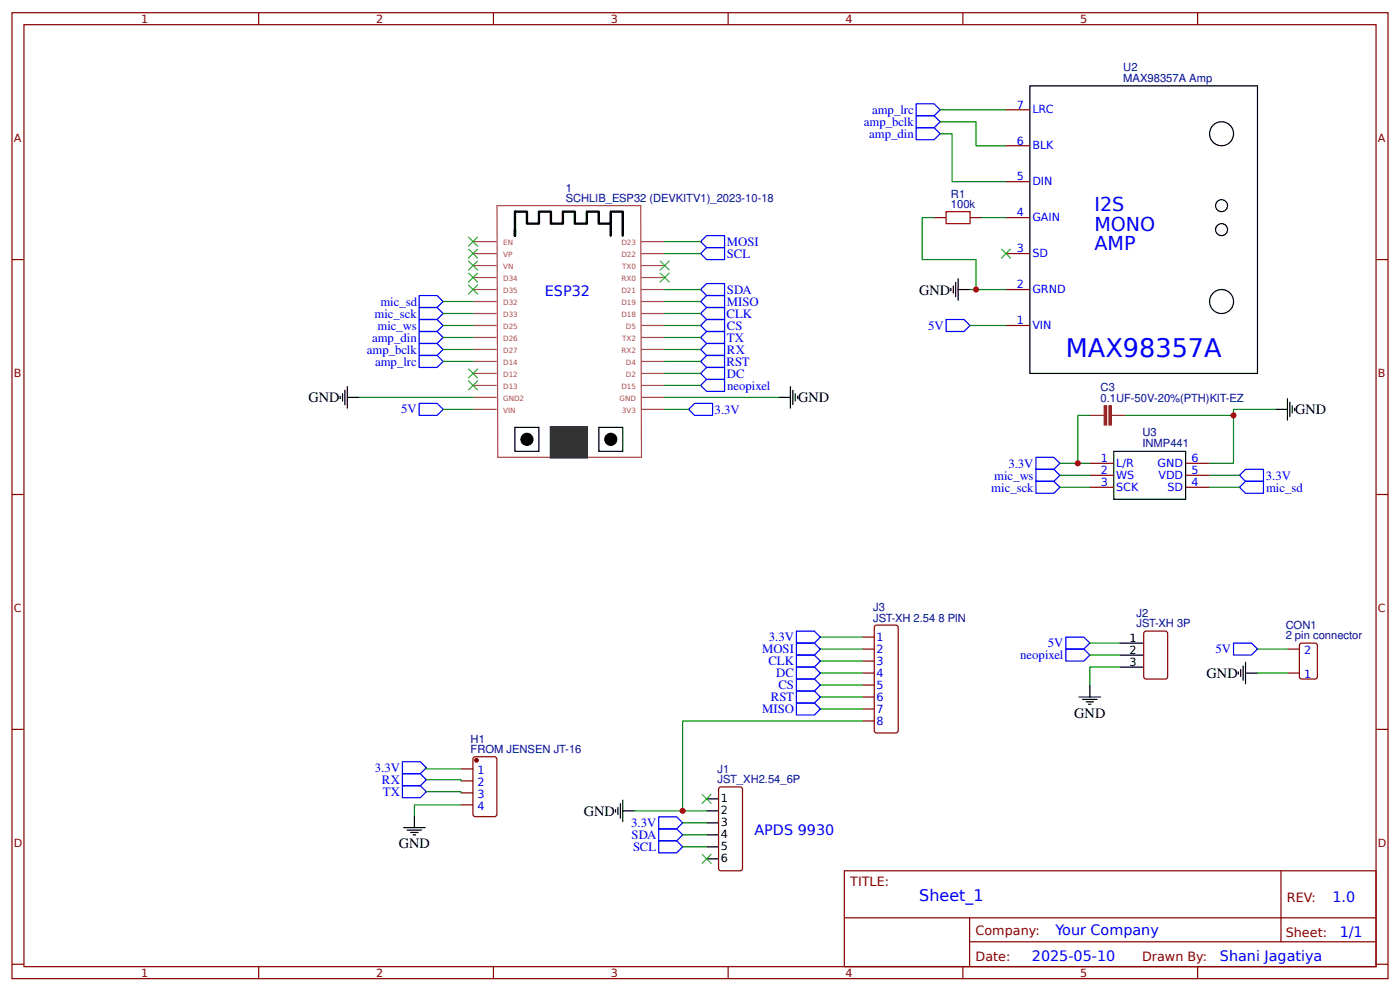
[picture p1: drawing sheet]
<svg xmlns="http://www.w3.org/2000/svg" width="309mm" height="219mm" viewBox="0 0 309 219" stroke-linecap="round" stroke-linejoin="round" font-family="sans-serif">
<g fill="none" stroke="#800" stroke-width=".26">
<path d="M2.6 2.8h304.1v213.3h-304.1zM5.3 5.5h298.7v207.9h-298.7zM57.1 2.8v2.7M109 2.8v2.7M160.9 2.8v2.7M212.7 2.8v2.7M264.6 2.8v2.7M222.2 32.2h5.3M222.2 24.2h5.3M2.6 57.3h2.7M206.4 48h2.6M214.3 48h2.7"/>
<path d="M222.2 56h5.3M222.2 48h5.3M222.2 40.1h5.3M304 57.3h2.7M222.2 71.9h5.3M222.2 63.9h5.3M2.6 109.2h2.7M240.8 107.6h5.3M240.8 104.9h5.3M240.8 102.3h5.3M261.9 107.6h5.3M261.9 104.9h5.3"/>
<path d="M261.9 102.3h5.3M304 109.2h2.7M193.2 138.3l.5-.3h4.2l.5 .3v.2v22.8v.3l-.5 .2h-4.2l-.5-.2-.1-.3zM252.7 139.6l.5-.3h4.2l.5 .3 .1 9.8-.3 .4-4.5 .1-.5-.2zM190.5 148.6h2.6M190.5 143.3h2.6M190.5 140.7h2.6M190.5 145.9h2.6M190.5 151.2h2.6M190.5 153.9h2.6M190.5 156.5h2.6M190.5 159.2h2.6"/>
<path d="M284.4 148.6h2.7M284.4 143.3h2.7M287.1 142.2l.5-.2h2.9l.5 .2v7.2l-.2 .4-3.2 .1-.5-.2zM2.6 161h2.7M101.9 169.8h2.6M101.9 172.4h2.6M101.9 175h2.6M101.9 177.7h2.6M104.7 167.1h4.5l.5 .2 .1 12.5-.3 .4-4.5 .1-.4-.3-.1-12.4zM159 173.8l4.5-.1 .5 .3v.3v17.4v.3l-.5 .2h-4.2l-.5-.2-.1-.3v-17.4zM304 161h2.7M186.5 192.2h117.5v21.2h-117.5z"/>
<path d="M283 192.3v15.6M2.6 212.9h2.7M57.1 213.4v2.7M109 213.4v2.7M160.9 213.4v2.7M186.6 202.6h117.3M212.7 213.4v2.7M214.2 207.9h89.7M214.2 202.6v10.6M264.6 213.4v2.7M304 212.9h2.7"/>
</g>
<circle cx="105.3" cy="167.9" r=".4" fill="#800" stroke="#800" stroke-width=".26"/>
<g fill="none" stroke="#000" stroke-width=".26">
<path d="M227.5 18.9h50.3v63.5h-50.3zM210.1 63.7v.5M210.6 63.1v1.6M211.1 62.3v3.2M211.7 63.9h2.6M211.7 61.5v4.8M75.1 87.5v.5M75.7 86.9v1.6M76.2 86.1v3.2M76.7 87.7h2.7M76.7 85.4v4.7M113.8 94.4h5.3v5.2h-5.3z"/>
<path d="M132.3 94.4h5.3v5.2h-5.3zM172 87.7h2.6M174.6 85.4v4.7M175.2 86.1v3.2M175.7 86.9v1.6M176.2 87.5v.5M246.1 99.6h15.8v10.6h-15.8zM281.8 90.4h2.6M284.4 88v4.8M285 88.8v3.2M285.5 89.6v1.6M286 90.1v.5"/>
<path d="M238.4 153.9h4.8M239.2 154.4h3.2M240 154.9h1.6M240.5 155.5h.5M240.8 151.2v2.7M247.4 147.3h5.3M247.4 144.6h5.3M247.4 142h5.3M273.6 148.3v.6M274.1 147.8v1.6M274.6 147v3.2M275.2 148.6h2.6"/>
<path d="M275.2 146.2v4.8M136 178.8v.5M136.5 178.2v1.6M137.1 177.4v3.2M137.6 179h2.6M137.6 176.6v4.8M156.1 176.4h2.6M156.1 179h2.6M89.2 182.7h4.7M90 183.3h3.1M90.8 183.8h1.5M91.3 184.3h.5"/>
<path d="M91.5 180.1v2.6M156.1 181.7h2.6M156.1 184.3h2.6M156.1 187h2.6M156.1 189.6h2.6"/>
<circle cx="269.9" cy="29.5" r="2.65"/>
<circle cx="269.9" cy="45.4" r="1.32"/>
<circle cx="269.9" cy="50.7" r="1.32"/>
<circle cx="269.9" cy="66.6" r="2.65"/>
</g>
<g fill="none" stroke="#00f" stroke-width=".26">
<path d="M202.4 28.2h4l1.3 1.3-1.3 1.4h-4zM202.4 25.6h4l1.3 1.3-1.3 1.3h-4zM202.4 22.9h4l1.3 1.3-1.3 1.4h-4zM154.8 56l1.3-1.3h4v2.6h-4zM156.1 52h4v2.7h-4l-1.3-1.4zM92.6 67.9h4l1.3 1.3-1.3 1.3h-4zM92.6 70.5h4l1.3 1.4-1.3 1.3h-4zM92.6 65.2h4l1.3 1.4-1.3 1.3h-4zM92.6 73.2h4l1.3 1.3-1.3 1.3h-4zM92.6 75.8h4l1.3 1.4-1.3 1.3h-4zM92.6 78.5h4l1.3 1.3-1.3 1.3h-4zM154.8 63.9l1.3-1.3h4v2.6h-4z"/>
<path d="M154.8 71.9l1.3-1.4h4v2.7h-4zM154.8 79.8l1.3-1.3h4v2.6h-4zM154.8 74.5l1.3-1.3h4v2.6h-4zM156.1 67.9h4v2.6h-4l-1.3-1.3zM156.1 65.2h4v2.7h-4l-1.3-1.3zM156.1 75.8h4v2.7h-4l-1.3-1.3zM209 70.5h4l1.3 1.4-1.3 1.3h-4zM92.6 89.1h4l1.3 1.3-1.3 1.3h-4zM152.1 90.4l1.4-1.3h3.9v2.6h-3.9zM154.8 82.4l1.3-1.3h4v2.7h-4zM156.1 83.8h4v2.6h-4l-1.3-1.3zM228.9 106.3h3.9l1.4 1.3-1.4 1.3h-3.9z"/>
<path d="M228.9 103.6h3.9l1.4 1.3-1.4 1.4h-3.9zM228.9 101h3.9l1.4 1.3-1.4 1.3h-3.9zM275.2 106.3h3.9v2.6h-3.9l-1.4-1.3zM275.2 103.6h3.9v2.7h-3.9l-1.4-1.4zM175.9 139.3h4l1.3 1.4-1.3 1.3h-4zM175.9 142h4l1.3 1.3-1.3 1.3h-4zM175.9 144.6h4l1.3 1.3-1.3 1.4h-4zM175.9 147.3h4l1.3 1.3-1.3 1.3h-4zM175.9 149.9h4l1.3 1.3-1.3 1.4h-4zM175.9 152.6h4l1.3 1.3-1.3 1.3h-4zM175.9 155.2h4l1.3 1.3-1.3 1.4h-4zM235.5 140.7h3.9l1.4 1.3-1.4 1.3h-3.9z"/>
<path d="M235.5 143.3h3.9l1.4 1.3-1.4 1.3h-3.9zM272.5 142h4l1.3 1.3-1.3 1.3h-4zM88.9 168.2h4l1.3 1.3-1.3 1.3h-4zM88.9 170.8h4l1.3 1.3-1.3 1.4h-4zM88.9 173.5h4l1.3 1.3-1.3 1.3h-4zM145.5 180.3h4l1.3 1.4-1.3 1.3h-4zM145.5 183h4l1.3 1.3-1.3 1.3h-4zM145.5 185.6h4l1.3 1.4-1.3 1.3h-4z"/>
</g>
<g fill="none" stroke="#080" stroke-width=".26">
<path d="M207.7 26.9h7.9v5.3h6.6M207.7 29.5h2.6v10.6h11.9M207.7 24.2h14.5M146.8 56h8M146.8 53.3h8M206.4 48h-2.7v9.3h11.9v6.6M217 48h5.2M97.9 71.9h6.6M97.9 66.6h6.6M97.9 69.2h6.6M97.9 74.5h6.6M97.9 77.2h6.6"/>
<path d="M97.9 79.8h6.6M146.8 63.9h8M146.8 71.9h8M146.8 66.6h8M146.8 69.2h8M146.8 74.5h8M146.8 77.2h8M146.8 79.8h8M214.3 63.9h7.9M214.3 71.9h7.9M79.4 87.7h25.1M97.9 90.4h6.6"/>
<path d="M146.8 90.4h5.3M146.8 87.7h25.2M146.8 82.4h8M146.8 85.1h8M240.8 91.7h-2.7v10.6M248.7 91.7h23.8M281.8 90.4h-9.3v11.9h-5.3M234.2 107.6h6.6M234.2 104.9h6.6M234.2 102.3h6.6M267.2 107.6h6.6M267.2 104.9h6.6"/>
<path d="M181.2 143.3h9.3M181.2 148.6h9.3M181.2 140.7h9.3M181.2 145.9h9.3M181.2 151.2h9.3M181.2 153.9h9.3M181.2 156.5h9.3M190.5 159.2h-39.7v19.8M240.8 142h6.6M240.8 144.6h6.6M247.4 147.3h-6.6v3.9M277.8 143.3h6.6"/>
<path d="M277.8 148.6h6.6M94.2 169.5v.3h7.7M94.2 172.1h7.7v.3M94.2 174.8h7.7v.2M101.9 177.7h-10.4v2.4M140.2 179h15.9M150.8 181.7h5.3M150.8 184.3h5.3M150.8 187h5.3"/>
</g>
<g fill="#000" stroke="#3c3" stroke-width=".26">
<path d="M103.5 52.3l2.1 2.1zM105.6 52.3l-2.1 2.1z"/>
<path d="M103.5 54.9l2.1 2.1zM105.6 54.9l-2.1 2.1z"/>
<path d="M103.5 57.6l2.1 2.1zM105.6 57.6l-2.1 2.1z"/>
<path d="M145.8 57.6l2.1 2.1zM147.9 57.6l-2.1 2.1z"/>
<path d="M221.2 54.9l2.1 2.1zM221.2 57l2.1-2.1z"/>
<path d="M103.5 60.2l2.1 2.1zM105.6 60.2l-2.1 2.1z"/>
<path d="M103.5 62.9l2.1 2.1zM105.6 62.9l-2.1 2.1z"/>
<path d="M145.8 60.2l2.1 2.1zM147.9 60.2l-2.1 2.1z"/>
<path d="M103.5 84l2.1 2.1zM105.6 84l-2.1 2.1z"/>
<path d="M103.5 81.4l2.1 2.1zM105.6 81.4l-2.1 2.1z"/>
<path d="M155 175.3l2.2 2.1zM157.2 175.3l-2.2 2.1z"/>
<path d="M155 188.5l2.2 2.2zM157.2 188.5l-2.2 2.2z"/>
</g>
<path d="M240.8 91.7h3.1M245.5 91.7h3.2" fill="none" stroke="#8d2323" stroke-width=".26"/>
<g fill="#8d2323" stroke="#8d2323" stroke-width=".26">
<path d="M245 89.6h.5v4.2h-.5z"/>
<path d="M243.9 89.6h.6v4.2h-.6z"/>
</g>
<path d="M209 46.7h5.3v2.7h-5.3z" fill="none" stroke="#a00000" stroke-width=".26"/>
<g fill="none" stroke="#a54b4b" stroke-width=".26">
<path d="M104.5 58.6h5.2M104.5 56h5.2M104.5 53.3h5.2M109.8 45.4h31.8l.1 55.6h-31.7zM141.6 58.6h5.2M141.6 56h5.2M141.6 53.3h5.2M104.5 79.8h5.2M104.5 77.2h5.2M104.5 74.5h5.2M104.5 71.9h5.2M104.5 69.2h5.2"/>
<path d="M104.5 66.6h5.2M104.5 63.9h5.2M104.5 61.3h5.2M141.6 79.8h5.2M141.6 77.2h5.2M141.6 74.5h5.2M141.6 71.9h5.2M141.6 69.2h5.2M141.6 66.6h5.2M141.6 63.9h5.2M141.6 61.3h5.2M104.5 90.4h5.2"/>
<path d="M104.5 87.7h5.2M104.5 85.1h5.2M104.5 82.4h5.2M141.6 90.4h5.2M141.6 87.7h5.2M141.6 85.1h5.2M141.6 82.4h5.2"/>
</g>
<path d="M121.7 94.4h7.9v6.6h-7.9z" fill="#333" stroke="#333" stroke-width=".53"/>
<g fill="#000" stroke="#000" stroke-width=".26">
<circle cx="116.4" cy="97" r="1.32"/>
<circle cx="134.9" cy="97" r="1.32"/>
</g>
<path d="M113.8 50.7v1.3v-5.3h2.6v2.7h2.7v-2.7h2.6v2.7h2.7v-2.7h2.6v2.7h2.6v-2.7h2.7v2.7h2.6v-2.7h2.7v5.3M134.9 49.4v2.6" fill="none" stroke="#000" stroke-width=".53"/>
<g fill="#c00">
<circle cx="150.8" cy="179" r=".66"/>
<circle cx="238.1" cy="102.3" r=".66"/>
<circle cx="272.5" cy="91.7" r=".66"/>
<circle cx="215.6" cy="63.9" r=".66"/>
</g>
<text font-size="5.6" fill="#00f" x="235.5" y="78.8">MAX98357A</text>
<g font-size="4.2" fill="#00f">
<text x="241.8" y="46.7">I2S</text>
<text x="241.8" y="50.9">MONO</text>
<text x="241.8" y="55.1">AMP</text>
</g>
<text font-size="3.5" fill="#00f" x="203.1" y="199">Sheet_1</text>
<g font-size="3.2" fill="#00f">
<text x="120.4" y="65.2">ESP32</text>
<text x="166.7" y="184.3">APDS 9930</text>
<text x="294.4" y="199.2">1.0</text>
<text x="233.2" y="206.4">Your Company</text>
<text x="296" y="206.9">1/1</text>
<text x="228" y="212.2">2025-05-10</text>
<text x="269.5" y="212.2">Shani Jagatiya</text>
</g>
<g font-size="3.2">
<text x="203.1" y="65">GND</text>
<text x="68.1" y="88.8">GND</text>
<text x="176.3" y="88.8">GND</text>
<text x="286.1" y="91.4">GND</text>
<text x="266.6" y="149.6">GND</text>
<text x="237.3" y="158.5">GND</text>
<text x="129" y="180.1">GND</text>
<text x="88.1" y="187.3">GND</text>
</g>
<g font-size="2.8" fill="#00f">
<text x="190.9" y="27.8">amp_bclk</text>
<text x="192.7" y="25.2">amp_lrc</text>
<text x="192" y="30.5">amp_din</text>
<text x="160.6" y="56.9">SCL</text>
<text x="160.6" y="54.3">MOSI</text>
<text x="160.6" y="64.9">SDA</text>
<text x="82.7" y="70.2">mic_sck</text>
<text x="84" y="67.5">mic_sd</text>
<text x="160.5" y="70.2">CLK</text>
<text x="160.6" y="67.5">MISO</text>
<text x="82.2" y="75.4">amp_din</text>
<text x="83.4" y="72.8">mic_ws</text>
<text x="160.6" y="72.8">CS</text>
<text x="160.6" y="75.5">TX</text>
<text x="205" y="72.8">5V</text>
<text x="81.1" y="78.1">amp_bclk</text>
<text x="82.9" y="80.7">amp_lrc</text>
<text x="160.5" y="80.8">RST</text>
<text x="160.6" y="83.4">DC</text>
<text x="160.6" y="78.1">RX</text>
<text x="160.6" y="86">neopixel</text>
<text x="88.6" y="91.3">5V</text>
<text x="157.9" y="91.3">3.3V</text>
<text x="219.6" y="105.9">mic_ws</text>
<text x="222.8" y="103.2">3.3V</text>
<text x="279.7" y="105.9">3.3V</text>
<text x="219" y="108.5">mic_sck</text>
<text x="279.7" y="108.5">mic_sd</text>
<text x="169.9" y="141.6">3.3V</text>
<text x="231.5" y="142.8">5V</text>
<text x="168.4" y="144.3">MOSI</text>
<text x="169.8" y="146.9">CLK</text>
<text x="171.5" y="149.5">DC</text>
<text x="225.4" y="145.6">neopixel</text>
<text x="268.5" y="144.2">5V</text>
<text x="170.3" y="154.8">RST</text>
<text x="172" y="152.2">CS</text>
<text x="168.4" y="157.5">MISO</text>
<text x="82.8" y="170.4">3.3V</text>
<text x="84.4" y="173.1">RX</text>
<text x="84.6" y="175.7">TX</text>
<text x="139.4" y="182.6">3.3V</text>
<text x="139.5" y="185.2">SDA</text>
<text x="139.9" y="187.9">SCL</text>
</g>
<g font-size="2.8" fill="#800">
<text x="187.9" y="195.7">TITLE:</text>
<text x="284.3" y="199.2">REV:</text>
<text x="215.5" y="206.3">Company:</text>
<text x="284.1" y="206.8">Sheet:</text>
<text x="215.5" y="212.1">Date:</text>
<text x="252.3" y="212.2">Drawn By:</text>
</g>
<g font-size="2.5" fill="#800">
<text x="31.2" y="5.1">1</text>
<text x="83.1" y="5.1">2</text>
<text x="134.9" y="5.1">3</text>
<text x="186.8" y="5.1">4</text>
<text x="238.7" y="5.1">5</text>
<text x="3" y="31.4">A</text>
<text x="304.4" y="31.4">A</text>
<text x="3" y="83.2">B</text>
<text x="304.4" y="83.2">B</text>
<text x="3" y="135.1">C</text>
<text x="304.4" y="135.1">C</text>
<text x="3" y="187">D</text>
<text x="304.4" y="187">D</text>
<text x="31.2" y="215.7">1</text>
<text x="83.1" y="215.7">2</text>
<text x="134.9" y="215.7">3</text>
<text x="186.8" y="215.7">4</text>
<text x="238.7" y="215.7">5</text>
</g>
<g font-size="2.5" fill="#000080">
<text x="248.2" y="15.7">U2</text>
<text x="248.2" y="18.2">MAX98357A Amp</text>
<text x="125" y="44.6">SCHLIB_ESP32 (DEVKITV1)_2023-10-18</text>
<text x="125" y="42.3">1</text>
<text x="210.1" y="45.9">100k</text>
<text x="210.1" y="43.6">R1</text>
<text x="243.2" y="88.8">0.1UF-50V-20%(PTH)KIT-EZ</text>
<text x="243.2" y="86.4">C3</text>
<text x="252.4" y="98.7">INMP441</text>
<text x="252.4" y="96.3">U3</text>
<text x="192.9" y="137.2">JST-XH 2.54 8 PIN</text>
<text x="192.9" y="134.9">J3</text>
<text x="251.1" y="136.2">J2</text>
<text x="251.1" y="138.5">JST-XH 3P</text>
<text x="284" y="141.2">2 pin connector</text>
<text x="284" y="138.9">CON1</text>
<text x="104" y="166.3">FROM JENSEN JT-16</text>
<text x="104" y="164">H1</text>
<text x="158.5" y="172.9">JST_XH2.54_6P</text>
<text x="158.5" y="170.6">J1</text>
</g>
<g font-size="2.5" fill="#00f">
<text x="224.6" y="24">7</text>
<text x="228.1" y="25">LRC</text>
<text x="224.6" y="31.9">6</text>
<text x="228.1" y="33">BLK</text>
<text x="224.6" y="39.8">5</text>
<text x="228.1" y="40.9">DIN</text>
<text x="224.6" y="47.8">4</text>
<text x="228.1" y="48.8">GAIN</text>
<text x="224.6" y="55.7">3</text>
<text x="228.1" y="56.8">SD</text>
<text x="224.6" y="63.7">2</text>
<text x="228.1" y="64.7">GRND</text>
<text x="224.6" y="71.6">1</text>
<text x="228.1" y="72.7">VIN</text>
<text x="243.2" y="107.3">3</text>
<text x="243.2" y="104.7">2</text>
<text x="243.2" y="102">1</text>
<text x="246.6" y="105.7">WS</text>
<text x="246.6" y="103.1">L/R</text>
<text x="255.7" y="103.1">GND</text>
<text x="255.9" y="105.7">VDD</text>
<text x="263.3" y="107.3">4</text>
<text x="263.3" y="104.7">5</text>
<text x="263.3" y="102">6</text>
<text x="246.6" y="108.4">SCK</text>
<text x="257.9" y="108.4">SD</text>
<text x="193.7" y="141.4">1</text>
<text x="193.7" y="144.1">2</text>
<text x="193.7" y="146.7">3</text>
<text x="193.7" y="149.4">4</text>
<text x="288.1" y="149.6">1</text>
<text x="288.1" y="144.4">2</text>
<text x="193.7" y="152">5</text>
<text x="193.7" y="154.7">6</text>
<text x="193.7" y="157.3">7</text>
<text x="193.7" y="160">8</text>
<text x="105.5" y="170.9">1</text>
<text x="105.5" y="173.5">2</text>
<text x="105.5" y="176.2">3</text>
<text x="105.5" y="178.8">4</text>
</g>
<g font-size="2.5">
<text x="249.5" y="141.7">1</text>
<text x="249.5" y="147">3</text>
<text x="249.5" y="144.4">2</text>
<text x="159.3" y="177.2">1</text>
<text x="159.3" y="179.8">2</text>
<text x="159.3" y="182.5">3</text>
<text x="159.3" y="185.1">4</text>
<text x="159.3" y="187.7">5</text>
<text x="159.3" y="190.4">6</text>
</g>
<g font-size="1.6" fill="#a54b4b">
<text x="111.2" y="59.4">VN</text>
<text x="111.2" y="56.8">VP</text>
<text x="111.2" y="54.1">EN</text>
<text x="137.3" y="56.8">D22</text>
<text x="137.3" y="54.1">D23</text>
<text x="137.5" y="59.4">TX0</text>
<text x="111.2" y="64.7">D35</text>
<text x="111.2" y="62.1">D34</text>
<text x="137.3" y="64.7">D21</text>
<text x="137.3" y="62.1">RX0</text>
<text x="111.2" y="70">D33</text>
<text x="111.2" y="67.4">D32</text>
<text x="137.3" y="70">D18</text>
<text x="137.3" y="67.4">D19</text>
<text x="111.2" y="77.9">D27</text>
<text x="111.2" y="75.3">D26</text>
<text x="111.2" y="72.6">D25</text>
<text x="137.3" y="77.9">RX2</text>
<text x="137.5" y="75.3">TX2</text>
<text x="138.3" y="72.6">D5</text>
<text x="111.2" y="83.2">D12</text>
<text x="111.2" y="80.6">D14</text>
<text x="138.3" y="83.2">D2</text>
<text x="138.3" y="80.6">D4</text>
<text x="111.2" y="88.5">GND2</text>
<text x="111.2" y="85.9">D13</text>
<text x="136.9" y="88.5">GND</text>
<text x="137.3" y="85.9">D15</text>
<text x="111.2" y="91.2">VIN</text>
<text x="137.4" y="91.2">3V3</text>
</g>
</svg>
